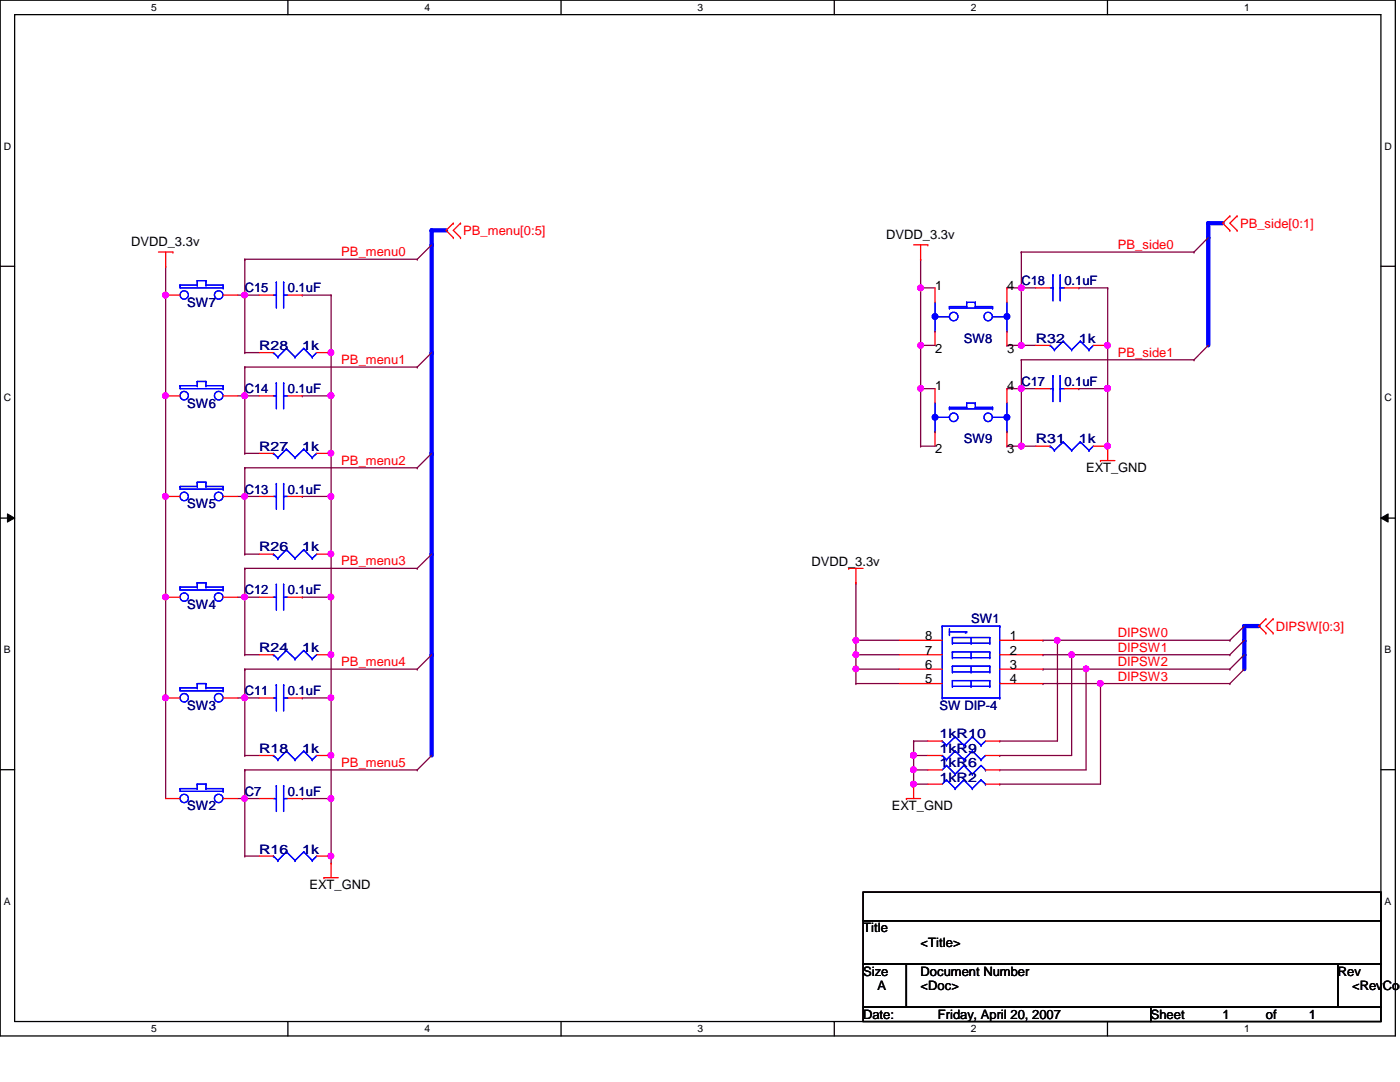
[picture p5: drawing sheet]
<svg xmlns="http://www.w3.org/2000/svg" width="279mm" height="216mm" viewBox="0 0 279 216" stroke-linecap="round" stroke-linejoin="round" font-family="sans-serif">
<path d="M0 0h278.5v206.7h-278.5zM2.9 2.9h272.7v200.9h-272.7z" fill="none" stroke="#000" stroke-width=".25"/>
<g fill="#fff">
<path d="M30.2 .3h1.1v2.3h-1.1z"/>
<path d="M30.2 204.1h1.1v2.3h-1.1z"/>
</g>
<path d="M57.4 0v2.9M57.4 203.8v2.9" fill="none" stroke="#000" stroke-width=".25"/>
<g fill="#fff">
<path d="M84.7 .3h1.1v2.3h-1.1z"/>
<path d="M84.7 204.1h1.1v2.3h-1.1z"/>
</g>
<path d="M112 0v2.9M112 203.8v2.9" fill="none" stroke="#000" stroke-width=".25"/>
<g fill="#fff">
<path d="M139.2 .3h1.1v2.3h-1.1z"/>
<path d="M139.2 204.1h1.1v2.3h-1.1z"/>
</g>
<path d="M166.5 0v2.9M166.5 203.8v2.9" fill="none" stroke="#000" stroke-width=".25"/>
<g fill="#fff">
<path d="M193.8 .3h1.1v2.3h-1.1z"/>
<path d="M193.8 204.1h1.1v2.3h-1.1z"/>
</g>
<path d="M221 0v2.9M221 203.8v2.9" fill="none" stroke="#000" stroke-width=".25"/>
<g fill="#fff">
<path d="M248.3 .3h1.1v2.3h-1.1z"/>
<path d="M248.3 204.1h1.1v2.3h-1.1z"/>
<path d="M.8 28h1.4v2.3h-1.4z"/>
<path d="M276.3 28h1.4v2.3h-1.4z"/>
<path d="M.8 78.2h1.4v2.3h-1.4z"/>
<path d="M276.3 78.2h1.4v2.3h-1.4z"/>
</g>
<path d="M0 53.1h2.9M275.6 53.1h2.9" fill="none" stroke="#000" stroke-width=".25"/>
<g fill="#fff">
<path d="M.8 128.5h1.3v2.2h-1.3z"/>
<path d="M276.3 128.5h1.3v2.2h-1.3z"/>
</g>
<path d="M0 103.4h2.9M275.6 103.4h2.9" fill="none" stroke="#000" stroke-width=".25"/>
<path d="M1.5 102.5l1.4 .9-1.4 .8zM275.6 103.4l1.4-.9v1.7z" fill="#000"/>
<path d="M1.5 102.5l1.4 .9-1.4 .8zM275.6 103.4l1.4-.9v1.7z" fill="none" stroke="#000" stroke-width=".2"/>
<g fill="#fff">
<path d="M.8 178.7h1.3v2.2h-1.3z"/>
<path d="M276.3 178.7h1.3v2.2h-1.3z"/>
</g>
<path d="M0 153.6h2.9M275.6 153.6h2.9" fill="none" stroke="#000" stroke-width=".25"/>
<path d="M170.8 127.8h.1M170.8 130.6h.1M170.8 133.5h.1M170.8 133.5h8.7M170.8 127.8h8.7M170.8 130.6h8.7M170.8 133.5v2.9M216.7 133.5h.1M216.7 133.5h28.7M219.6 136.4h.1M219.6 136.4h25.8" fill="none" stroke="#800040" stroke-width=".25"/>
<circle cx="170.8" cy="133.5" r=".56" fill="#f0f"/>
<circle cx="170.8" cy="133.5" r=".56" fill="none" stroke="#f0f" stroke-width=".25"/>
<path d="M170.8 136.4h.1M170.8 130.6h.1M170.8 136.4h8.7M170.8 130.6v2.9" fill="none" stroke="#800040" stroke-width=".25"/>
<circle cx="170.8" cy="130.6" r=".56" fill="#f0f"/>
<circle cx="170.8" cy="130.6" r=".56" fill="none" stroke="#f0f" stroke-width=".25"/>
<path d="M182.3 147.9h.1M182.3 153.6h.1M182.3 150.7h.1M182.3 147.9h2.9M182.3 153.6h2.9M182.3 147.9v2.8M182.3 150.7h2.9" fill="none" stroke="#800040" stroke-width=".25"/>
<circle cx="182.3" cy="150.7" r=".56" fill="#f0f"/>
<circle cx="182.3" cy="150.7" r=".56" fill="none" stroke="#f0f" stroke-width=".25"/>
<path d="M170.8 127.8h.1M170.8 127.8v2.8" fill="none" stroke="#800040" stroke-width=".25"/>
<circle cx="170.8" cy="127.8" r=".56" fill="#f0f"/>
<circle cx="170.8" cy="127.8" r=".56" fill="none" stroke="#f0f" stroke-width=".25"/>
<path d="M211 127.8h.1M211 127.8h34.4" fill="none" stroke="#800040" stroke-width=".25"/>
<circle cx="211" cy="127.8" r=".56" fill="#f0f"/>
<circle cx="211" cy="127.8" r=".56" fill="none" stroke="#f0f" stroke-width=".25"/>
<path d="M182.3 156.5h.1M182.3 156.5h2.9" fill="none" stroke="#800040" stroke-width=".25"/>
<circle cx="182.3" cy="156.5" r=".56" fill="#f0f"/>
<circle cx="182.3" cy="156.5" r=".56" fill="none" stroke="#f0f" stroke-width=".25"/>
<path d="M182.3 153.6h.1M182.3 153.6v2.9" fill="none" stroke="#800040" stroke-width=".25"/>
<circle cx="182.3" cy="153.6" r=".56" fill="#f0f"/>
<circle cx="182.3" cy="153.6" r=".56" fill="none" stroke="#f0f" stroke-width=".25"/>
<path d="M170.8 116.3h.1M170.8 116.3v11.5M208.2 130.6h.1M208.2 130.6h5.7M211 127.8h.1M211 127.8v20.1h-11.5M213.9 130.6h.1M213.9 130.6v20.1h-14.4M199.5 147.9h.1M199.5 150.7h.1" fill="none" stroke="#800040" stroke-width=".25"/>
<circle cx="213.9" cy="130.6" r=".56" fill="#f0f"/>
<circle cx="213.9" cy="130.6" r=".56" fill="none" stroke="#f0f" stroke-width=".25"/>
<path d="M216.7 133.5h.1M216.7 133.5v20.1h-17.2M199.5 153.6h.1" fill="none" stroke="#800040" stroke-width=".25"/>
<circle cx="216.7" cy="133.5" r=".56" fill="#f0f"/>
<circle cx="216.7" cy="133.5" r=".56" fill="none" stroke="#f0f" stroke-width=".25"/>
<path d="M219.6 136.4h.1M219.6 136.4v20.1h-20.1M199.5 156.5h.1" fill="none" stroke="#800040" stroke-width=".25"/>
<circle cx="219.6" cy="136.4" r=".56" fill="#f0f"/>
<circle cx="219.6" cy="136.4" r=".56" fill="none" stroke="#f0f" stroke-width=".25"/>
<path d="M182.3 150.7h.1M182.3 150.7v2.9" fill="none" stroke="#800040" stroke-width=".25"/>
<circle cx="182.3" cy="150.7" r=".56" fill="#f0f"/>
<circle cx="182.3" cy="150.7" r=".56" fill="none" stroke="#f0f" stroke-width=".25"/>
<path d="M208.2 127.8h.1M208.2 136.4h.1M208.2 133.5h.1M208.2 127.8h2.8M208.2 136.4h11.4M208.2 133.5h8.5M213.9 130.6h.1M213.9 130.6h31.5" fill="none" stroke="#800040" stroke-width=".25"/>
<path d="M248.3 124.9v2.9" fill="none" stroke="#00f" stroke-width=".85"/>
<circle cx="248.3" cy="124.9" r=".42" fill="#00f"/>
<path d="M248.3 130.6v2.9" fill="none" stroke="#00f" stroke-width=".85"/>
<circle cx="248.3" cy="130.6" r=".42" fill="#00f"/>
<path d="M248.3 127.8v2.8" fill="none" stroke="#00f" stroke-width=".85"/>
<circle cx="248.3" cy="127.8" r=".42" fill="#00f"/>
<path d="M248.3 124.9h2.9" fill="none" stroke="#00f" stroke-width=".85"/>
<circle cx="248.3" cy="124.9" r=".42" fill="#00f"/>
<path d="M183.7 77.6h.1M183.7 77.6h2.9M201 89h.1M201 89h2.8" fill="none" stroke="#800040" stroke-width=".25"/>
<circle cx="203.8" cy="89" r=".57" fill="#f0f"/>
<circle cx="203.8" cy="89" r=".57" fill="none" stroke="#f0f" stroke-width=".25"/>
<path d="M201 77.6h.1M201 77.6h2.8M203.8 77.6h.1M203.8 77.6v11.4" fill="none" stroke="#800040" stroke-width=".25"/>
<circle cx="203.8" cy="77.5" r=".56" fill="#f0f"/>
<circle cx="203.8" cy="77.5" r=".56" fill="none" stroke="#f0f" stroke-width=".25"/>
<path d="M221.1 77.6h.1M221.1 77.6v11.4M203.8 89h.1M203.8 89h2.9" fill="none" stroke="#800040" stroke-width=".25"/>
<circle cx="221" cy="89" r=".56" fill="#f0f"/>
<circle cx="221" cy="89" r=".56" fill="none" stroke="#f0f" stroke-width=".25"/>
<circle cx="221" cy="77.5" r=".56" fill="#f0f"/>
<circle cx="221" cy="77.5" r=".56" fill="none" stroke="#f0f" stroke-width=".25"/>
<path d="M183.7 51.7h.1M183.7 51.7v5.7M203.8 68.9h.1M203.8 68.9h2.9M221.1 68.9h.1M221.1 68.9v8.7" fill="none" stroke="#800040" stroke-width=".25"/>
<circle cx="221" cy="77.5" r=".56" fill="#f0f"/>
<circle cx="221" cy="77.5" r=".56" fill="none" stroke="#f0f" stroke-width=".25"/>
<circle cx="221" cy="68.9" r=".56" fill="#f0f"/>
<circle cx="221" cy="68.9" r=".56" fill="none" stroke="#f0f" stroke-width=".25"/>
<g fill="none" stroke="#800040" stroke-width=".25">
<path d="M203.8 57.4h.1M203.8 50.3h.1M203.8 57.4h2.9M203.8 50.3v7.1M203.8 50.3h34.5M215.3 57.4h.1M215.3 57.4h5.8M221.1 57.4h.1M221.1 57.4v11.5M183.7 68.9h.1M183.7 68.9h2.9M183.7 68.9v8.7"/>
<path d="M203.8 77.6h.1M203.8 71.8h.1M203.8 77.6h2.9M203.8 71.8h34.5M215.3 77.6h.1M215.3 77.6h5.8"/>
</g>
<circle cx="183.7" cy="77.5" r=".56" fill="#f0f"/>
<circle cx="183.7" cy="77.5" r=".56" fill="none" stroke="#f0f" stroke-width=".25"/>
<circle cx="183.7" cy="68.9" r=".56" fill="#f0f"/>
<circle cx="183.7" cy="68.9" r=".56" fill="none" stroke="#f0f" stroke-width=".25"/>
<path d="M183.7 57.4h.1M183.7 57.4h2.9M183.7 57.4v11.5M203.8 71.8h.1M203.8 71.8v5.8" fill="none" stroke="#800040" stroke-width=".25"/>
<circle cx="183.7" cy="57.4" r=".56" fill="#f0f"/>
<circle cx="183.7" cy="57.4" r=".56" fill="none" stroke="#f0f" stroke-width=".25"/>
<path d="M203.8 57.4h.1M203.8 57.4v11.5" fill="none" stroke="#800040" stroke-width=".25"/>
<circle cx="203.8" cy="68.9" r=".56" fill="#f0f"/>
<circle cx="203.8" cy="68.9" r=".56" fill="none" stroke="#f0f" stroke-width=".25"/>
<path d="M201 57.4h.1M201 57.4h2.8M201 68.9h.1M201 68.9h2.8" fill="none" stroke="#800040" stroke-width=".25"/>
<circle cx="203.8" cy="57.5" r=".56" fill="#f0f"/>
<circle cx="203.8" cy="57.5" r=".56" fill="none" stroke="#f0f" stroke-width=".25"/>
<path d="M183.7 77.6h.1M183.7 77.6v11.4M183.7 89h.1M183.7 89h2.9" fill="none" stroke="#800040" stroke-width=".25"/>
<path d="M241.1 47.4v21.5" fill="none" stroke="#00f" stroke-width=".85"/>
<circle cx="241.1" cy="47.4" r=".42" fill="#00f"/>
<path d="M241.1 44.5v2.9" fill="none" stroke="#00f" stroke-width=".85"/>
<circle cx="241.1" cy="44.5" r=".42" fill="#00f"/>
<path d="M241.1 44.5h2.9" fill="none" stroke="#00f" stroke-width=".85"/>
<circle cx="241.1" cy="44.5" r=".42" fill="#00f"/>
<path d="M48.9 79h.1M48.9 79v11.5" fill="none" stroke="#800040" stroke-width=".25"/>
<circle cx="48.8" cy="78.9" r=".56" fill="#f0f"/>
<circle cx="48.8" cy="78.9" r=".56" fill="none" stroke="#f0f" stroke-width=".25"/>
<path d="M66.1 79h.1M66.1 79v11.5M48.9 90.5h.1M48.9 90.5h2.8" fill="none" stroke="#800040" stroke-width=".25"/>
<circle cx="66" cy="78.9" r=".56" fill="#f0f"/>
<circle cx="66" cy="78.9" r=".56" fill="none" stroke="#f0f" stroke-width=".25"/>
<path d="M48.9 70.4h.1M48.9 70.4h2.8M48.9 99.1h.1M48.9 99.1v11.5" fill="none" stroke="#800040" stroke-width=".25"/>
<circle cx="48.8" cy="99.1" r=".56" fill="#f0f"/>
<circle cx="48.8" cy="99.1" r=".56" fill="none" stroke="#f0f" stroke-width=".25"/>
<path d="M66.1 70.4h.1M66.1 70.4v8.6" fill="none" stroke="#800040" stroke-width=".25"/>
<circle cx="66" cy="78.9" r=".56" fill="#f0f"/>
<circle cx="66" cy="78.9" r=".56" fill="none" stroke="#f0f" stroke-width=".25"/>
<circle cx="66" cy="70.4" r=".56" fill="#f0f"/>
<circle cx="66" cy="70.4" r=".56" fill="none" stroke="#f0f" stroke-width=".25"/>
<path d="M66.1 90.5h.1M66.1 90.5v8.6M48.9 110.6h.1M48.9 110.6h2.8" fill="none" stroke="#800040" stroke-width=".25"/>
<circle cx="66" cy="90.4" r=".56" fill="#f0f"/>
<circle cx="66" cy="90.4" r=".56" fill="none" stroke="#f0f" stroke-width=".25"/>
<g fill="none" stroke="#800040" stroke-width=".25">
<path d="M48.9 58.9h.1M48.9 51.7h.1M48.9 58.9h2.8M48.9 51.7v7.2M60.3 58.9h.1M60.3 58.9h5.8M66.1 58.9h.1M66.1 58.9v11.5M48.9 79h.1M48.9 79h2.8M60.3 79h.1M60.3 79h5.8"/>
<path d="M48.9 93.3h.1M48.9 99.1h.1M48.9 93.3h34.4M48.9 99.1h2.8M60.3 99.1h.1M60.3 99.1h5.8"/>
</g>
<circle cx="48.8" cy="58.9" r=".56" fill="#f0f"/>
<circle cx="48.8" cy="58.9" r=".56" fill="none" stroke="#f0f" stroke-width=".25"/>
<path d="M48.9 51.7h.1M48.9 51.7h34.4M48.9 73.2h.1M48.9 73.2h34.4M48.9 73.2v5.8M48.9 93.3h.1M48.9 93.3v5.8M66.1 99.1h.1M66.1 99.1v11.5" fill="none" stroke="#800040" stroke-width=".25"/>
<circle cx="66" cy="99.1" r=".56" fill="#f0f"/>
<circle cx="66" cy="99.1" r=".56" fill="none" stroke="#f0f" stroke-width=".25"/>
<path d="M48.9 58.9h.1M48.9 58.9v11.5M48.9 119.2h.1M48.9 119.2v11.4" fill="none" stroke="#800040" stroke-width=".25"/>
<circle cx="48.8" cy="119.1" r=".56" fill="#f0f"/>
<circle cx="48.8" cy="119.1" r=".56" fill="none" stroke="#f0f" stroke-width=".25"/>
<path d="M66.1 110.6h.1M66.1 110.6v8.6" fill="none" stroke="#800040" stroke-width=".25"/>
<circle cx="66" cy="110.5" r=".56" fill="#f0f"/>
<circle cx="66" cy="110.5" r=".56" fill="none" stroke="#f0f" stroke-width=".25"/>
<path d="M48.9 113.4h.1M48.9 119.2h.1M48.9 113.4h34.4M48.9 119.2h2.8M48.9 113.4v5.8M60.3 119.2h.1M60.3 119.2h5.8M66.1 119.2h.1M66.1 119.2v11.4M48.9 130.6h.1M48.9 130.6h2.8" fill="none" stroke="#800040" stroke-width=".25"/>
<circle cx="66" cy="130.6" r=".56" fill="#f0f"/>
<circle cx="66" cy="130.6" r=".56" fill="none" stroke="#f0f" stroke-width=".25"/>
<circle cx="66" cy="119.1" r=".56" fill="#f0f"/>
<circle cx="66" cy="119.1" r=".56" fill="none" stroke="#f0f" stroke-width=".25"/>
<path d="M66.1 130.6h.1M66.1 130.6v8.7" fill="none" stroke="#800040" stroke-width=".25"/>
<path d="M86.1 90.5v20.1" fill="none" stroke="#00f" stroke-width=".85"/>
<circle cx="86.1" cy="90.5" r=".42" fill="#00f"/>
<path d="M86.1 48.9v21.5" fill="none" stroke="#00f" stroke-width=".85"/>
<circle cx="86.1" cy="48.9" r=".42" fill="#00f"/>
<path d="M86.1 46v2.9" fill="none" stroke="#00f" stroke-width=".85"/>
<circle cx="86.1" cy="46" r=".42" fill="#00f"/>
<path d="M86.1 70.4v20.1" fill="none" stroke="#00f" stroke-width=".85"/>
<circle cx="86.1" cy="70.4" r=".42" fill="#00f"/>
<path d="M86.1 46h2.9" fill="none" stroke="#00f" stroke-width=".85"/>
<circle cx="86.1" cy="46" r=".42" fill="#00f"/>
<path d="M48.9 139.3h.1M48.9 139.3v11.4" fill="none" stroke="#800040" stroke-width=".25"/>
<circle cx="48.8" cy="139.2" r=".56" fill="#f0f"/>
<circle cx="48.8" cy="139.2" r=".56" fill="none" stroke="#f0f" stroke-width=".25"/>
<path d="M48.9 133.5h.1M48.9 139.3h.1M48.9 133.5h34.4M48.9 139.3h2.8M48.9 133.5v5.8M60.3 139.3h.1M60.3 139.3h5.8M66.1 139.3h.1M66.1 139.3v11.4M48.9 150.7h.1M48.9 150.7h2.8" fill="none" stroke="#800040" stroke-width=".25"/>
<circle cx="66" cy="150.7" r=".56" fill="#f0f"/>
<circle cx="66" cy="150.7" r=".56" fill="none" stroke="#f0f" stroke-width=".25"/>
<circle cx="66" cy="139.2" r=".56" fill="#f0f"/>
<circle cx="66" cy="139.2" r=".56" fill="none" stroke="#f0f" stroke-width=".25"/>
<path d="M48.9 159.3h.1M48.9 159.3v11.5M66.1 150.7h.1M66.1 150.7v8.6" fill="none" stroke="#800040" stroke-width=".25"/>
<circle cx="48.8" cy="159.3" r=".56" fill="#f0f"/>
<circle cx="48.8" cy="159.3" r=".56" fill="none" stroke="#f0f" stroke-width=".25"/>
<path d="M48.9 153.6h.1M48.9 159.3h.1M48.9 153.6h34.4M48.9 159.3h2.8M48.9 153.6v5.7M60.3 159.3h.1M60.3 159.3h5.8M66.1 159.3h.1M66.1 159.3v11.5M48.9 170.8h.1M48.9 170.8h2.8" fill="none" stroke="#800040" stroke-width=".25"/>
<circle cx="66" cy="170.8" r=".56" fill="#f0f"/>
<circle cx="66" cy="170.8" r=".56" fill="none" stroke="#f0f" stroke-width=".25"/>
<circle cx="66" cy="159.3" r=".56" fill="#f0f"/>
<circle cx="66" cy="159.3" r=".56" fill="none" stroke="#f0f" stroke-width=".25"/>
<path d="M66.1 170.8h.1M66.1 170.8v1.5" fill="none" stroke="#800040" stroke-width=".25"/>
<path d="M86.1 110.6v20" fill="none" stroke="#00f" stroke-width=".85"/>
<circle cx="86.1" cy="110.6" r=".42" fill="#00f"/>
<path d="M86.1 130.6v20.1" fill="none" stroke="#00f" stroke-width=".85"/>
<circle cx="86.1" cy="130.6" r=".42" fill="#00f"/>
<path d="M33.1 139.3h.1M33.1 139.3v20" fill="none" stroke="#800040" stroke-width=".25"/>
<circle cx="33" cy="139.2" r=".56" fill="#f0f"/>
<circle cx="33" cy="139.2" r=".56" fill="none" stroke="#f0f" stroke-width=".25"/>
<path d="M33.1 99.1h.1M33.1 99.1v40.2M33.1 119.2h.1" fill="none" stroke="#800040" stroke-width=".25"/>
<circle cx="33" cy="119.1" r=".56" fill="#f0f"/>
<circle cx="33" cy="119.1" r=".56" fill="none" stroke="#f0f" stroke-width=".25"/>
<circle cx="33" cy="99.1" r=".56" fill="#f0f"/>
<circle cx="33" cy="99.1" r=".56" fill="none" stroke="#f0f" stroke-width=".25"/>
<path d="M33.1 58.9h.1M33.1 58.9v40.2M33.1 79h.1" fill="none" stroke="#800040" stroke-width=".25"/>
<circle cx="33" cy="78.9" r=".56" fill="#f0f"/>
<circle cx="33" cy="78.9" r=".56" fill="none" stroke="#f0f" stroke-width=".25"/>
<g fill="none" stroke="#800040" stroke-width=".25">
<path d="M33.1 58.9h.1M33.1 53.2v5.7M47.4 58.9h1.5M48.9 58.9h.1M47.4 79h1.5M48.9 79h.1M47.4 99.1h1.5M48.9 99.1h.1M47.4 119.2h1.5M48.9 119.2h.1M47.4 139.3h1.5M48.9 139.3h.1"/>
<path d="M47.4 159.3h1.5M48.9 159.3h.1"/>
</g>
<circle cx="33" cy="58.9" r=".56" fill="#f0f"/>
<circle cx="33" cy="58.9" r=".56" fill="none" stroke="#f0f" stroke-width=".25"/>
<g fill="none" stroke="#f00" stroke-width=".25">
<path d="M31.6 50.3h2.9M33.1 53.2h.1M33.1 50.3v2.9M34.5 50.3h.1M90.5 44.5h.1M90.5 47.4h.1M90.5 44.5l-1.5 1.5 1.5 1.4M91.9 47.4h.1M91.9 44.5h.1M91.9 44.5l-1.4 1.5 1.4 1.4M182.3 48.9h2.9M183.7 51.7h.1"/>
<path d="M183.7 48.9v2.8M185.2 48.9h.1M245.4 43.1h.1M245.4 46h.1M245.4 43.1l-1.4 1.4 1.4 1.5M246.9 46h.1M246.9 43.1h.1M246.9 43.1l-1.5 1.4 1.5 1.5M219.6 91.9h.1M219.6 91.9h2.9M221.1 89h.1M221.1 89v2.9"/>
<path d="M169.4 113.4h.1M169.4 113.4h2.9M170.8 116.3h.1M170.8 113.4v2.9M252.6 123.5h.1M252.6 126.3h.1M252.6 123.5l-1.4 1.4 1.4 1.4M254.1 126.3h.1M254.1 123.5h.1M254.1 123.5l-1.5 1.4 1.5 1.4M180.9 159.3h.1M180.9 159.3h2.8"/>
<path d="M182.3 156.5h.1M182.3 156.5v2.8M64.6 175.1h.1M64.6 175.1h2.9M66.1 172.3h.1M66.1 172.3v2.8"/>
</g>
<g fill="none" stroke="#800040" stroke-width=".25">
<path d="M83.3 51.7h.1M86.1 48.9l-2.8 2.8M238.3 50.3h.1M241.1 47.4l-2.8 2.9M83.3 73.2h.1M86.1 70.4l-2.8 2.8M238.3 71.8h.1M241.1 68.9l-2.8 2.9M83.3 93.3h.1M86.1 90.5l-2.8 2.8M83.3 113.4h.1M86.1 110.6l-2.8 2.8"/>
<path d="M83.3 133.5h.1M86.1 130.6l-2.8 2.9M245.4 127.8h.1M245.4 130.6h.1M245.4 133.5h.1M245.4 136.4h.1M248.3 124.9l-2.9 2.9M248.3 127.8l-2.9 2.8M248.3 130.6l-2.9 2.9M248.3 133.5l-2.9 2.9M83.3 153.6h.1M86.1 150.7l-2.8 2.9"/>
</g>
<path d="M172.3 178h103.3v5.7h-103.3zM172.3 183.7h103.3v8.7h-103.3zM172.3 192.4h8.6v8.6h-8.6zM180.9 192.4h86.1v8.6h-86.1zM267 192.4h8.6v8.6h-8.6zM172.3 201h57.4v2.8h-57.4zM229.7 201h45.9v2.8h-45.9z" fill="none" stroke="#000" stroke-width=".25"/>
<g fill="none" stroke="#00f" stroke-width=".25">
<path d="M186.6 63.2h.1M186.6 66.1h.1M186.6 63.2h2.9M186.6 60.3v5.8M189.5 61.2h.1M189.5 61.5h.1M189.5 61.5h8.6M189.5 61.2h3.4M189.5 61.2v.3M192.9 60.3h.1M192.9 61.2h.1M192.9 60.3h1.7"/>
<path d="M192.9 60.3v.9M194.6 61.2h.1M194.6 60.3h.1M194.6 61.2h3.5M194.6 60.3v.9M198.1 61.5h.1M198.1 61.2h.1M198.1 61.2v.3M198.1 63.2h2.9M201 63.2h.1M201 66.1h.1M201 60.3v5.8"/>
<circle cx="190.3" cy="63.2" r=".85"/>
<circle cx="197.2" cy="63.2" r=".84"/>
</g>
<circle cx="200.9" cy="63.2" r=".56" fill="#00f"/>
<circle cx="200.9" cy="63.2" r=".56" fill="none" stroke="#00f" stroke-width=".25"/>
<circle cx="186.6" cy="63.2" r=".56" fill="#00f"/>
<g fill="none" stroke="#00f" stroke-width=".25">
<path d="M186.6 63.2h.1M186.6 66.1h.1M186.6 63.2h2.9M186.6 60.3v5.8M189.5 61.2h.1M189.5 61.5h.1M189.5 61.5h8.6M189.5 61.2h3.4M189.5 61.2v.3M192.9 60.3h.1M192.9 61.2h.1M192.9 60.3h1.7"/>
<path d="M192.9 60.3v.9M194.6 61.2h.1M194.6 60.3h.1M194.6 61.2h3.5M194.6 60.3v.9M198.1 61.5h.1M198.1 61.2h.1M198.1 61.2v.3M198.1 63.2h2.9M201 63.2h.1M201 66.1h.1M201 60.3v5.8"/>
<circle cx="186.6" cy="63.2" r=".56"/>
<circle cx="190.3" cy="63.2" r=".85"/>
<circle cx="197.2" cy="63.2" r=".84"/>
</g>
<circle cx="200.9" cy="63.2" r=".56" fill="#00f"/>
<circle cx="200.9" cy="63.2" r=".56" fill="none" stroke="#00f" stroke-width=".25"/>
<circle cx="186.6" cy="63.2" r=".56" fill="#00f"/>
<g fill="none" stroke="#00f" stroke-width=".25">
<path d="M186.6 83.3h.1M186.6 86.1h.1M186.6 83.3h2.9M186.6 80.4v5.7M189.5 81.3h.1M189.5 81.6h.1M189.5 81.6h8.6M189.5 81.3h3.4M189.5 81.3v.3M192.9 80.4h.1M192.9 81.3h.1M192.9 80.4h1.7"/>
<path d="M192.9 80.4v.9M194.6 81.3h.1M194.6 80.4h.1M194.6 81.3h3.5M194.6 80.4v.9M198.1 81.6h.1M198.1 81.3h.1M198.1 81.3v.3M198.1 83.3h2.9M201 83.3h.1M201 86.1h.1M201 80.4v5.7"/>
<path d="M209.6 89h.1M209.6 89l.8 .9M210.4 89.9h.1M212.2 88.2h.1M212.2 88.2l1.7 1.7M212.2 88.2l-1.8 1.7M213.9 89.9h.1M215.6 88.2h.1M215.6 88.2l1.7 1.7M215.6 88.2l-1.7 1.7M217.3 89.9h.1M218.2 89l-.9 .9"/>
<circle cx="186.6" cy="63.2" r=".56"/>
<circle cx="190.3" cy="83.3" r=".85"/>
<circle cx="197.2" cy="83.3" r=".84"/>
</g>
<path d="M186.6 57.4v2.9M201 57.4v2.9M186.6 66.1v2.8M201 66.1v2.8M206.7 89h2.9M218.2 89h2.9" fill="none" stroke="#f00" stroke-width=".25"/>
<circle cx="200.9" cy="83.3" r=".56" fill="#00f"/>
<circle cx="200.9" cy="83.3" r=".56" fill="none" stroke="#00f" stroke-width=".25"/>
<circle cx="186.6" cy="83.3" r=".56" fill="#00f"/>
<g fill="none" stroke="#00f" stroke-width=".25">
<path d="M186.6 83.3h.1M186.6 86.1h.1M186.6 83.3h2.9M186.6 80.4v5.7M189.5 81.3h.1M189.5 81.6h.1M189.5 81.6h8.6M189.5 81.3h3.4M189.5 81.3v.3M192.9 80.4h.1M192.9 81.3h.1M192.9 80.4h1.7"/>
<path d="M192.9 80.4v.9M194.6 81.3h.1M194.6 80.4h.1M194.6 81.3h3.5M194.6 80.4v.9M198.1 81.6h.1M198.1 81.3h.1M198.1 81.3v.3M198.1 83.3h2.9M201 83.3h.1M201 86.1h.1M201 80.4v5.7"/>
<circle cx="186.6" cy="83.3" r=".56"/>
<circle cx="190.3" cy="83.3" r=".85"/>
<circle cx="197.2" cy="83.3" r=".84"/>
</g>
<circle cx="200.9" cy="83.3" r=".56" fill="#00f"/>
<circle cx="200.9" cy="83.3" r=".56" fill="none" stroke="#00f" stroke-width=".25"/>
<circle cx="186.6" cy="83.3" r=".56" fill="#00f"/>
<g fill="none" stroke="#00f" stroke-width=".25">
<path d="M35.9 56.9h.1M35.9 56.9v.5h8.6M35.9 56.9h3.5M39.4 56h.1M39.4 56.9h.1M39.4 56v.9M39.4 56h1.7M41.1 56.9h.1M41.1 56h.1M41.1 56v.9M41.1 56.9h3.4M44.5 57.4h.1"/>
<path d="M44.5 56.9h.1M44.5 56.9v.5M54.6 58.9h.6M55.2 58.9h.1M55.2 56.3h.1M55.2 56.3v5.2M56.6 56.3h.1M56.6 58.9h.1M56.6 56.3v5.2M56.6 58.9h.8M209.6 57.4h.5M210.1 57.4h.1"/>
<path d="M210.1 54.9h.1M210.1 54.9v5.1M211.6 54.9h.1M211.6 57.4h.1M211.6 57.4h.8M211.6 54.9v5.1M35.9 77h.1M35.9 77v.6h8.6M35.9 77h3.5M39.4 76.1h.1M39.4 77h.1M39.4 76.1v.9"/>
<path d="M39.4 76.1h1.7M41.1 77h.1M41.1 76.1h.1M41.1 76.1v.9M41.1 77h3.4M44.5 77.6h.1M44.5 77h.1M44.5 77v.6M54.6 70.4h.1M54.6 70.4l.9 .8M54.6 79h.6M55.2 79h.1"/>
<path d="M55.2 76.4h.1M55.2 76.4v5.2M55.5 71.2h.1M56.6 76.4h.1M56.6 79h.1M56.6 76.4v5.2M56.6 79h.8M57.1 69.5h.1M57.1 69.5l1.8 1.7M57.1 69.5l-1.6 1.7M58.9 71.2h.1M60.6 69.5h.1"/>
<path d="M60.6 69.5l1.7 1.7M60.6 69.5l-1.7 1.7M62.3 71.2h.1M63.2 70.4l-.9 .8M209.6 68.9h.1M209.6 68.9l.8 .9M209.6 77.6h.5M210.1 77.6h.1M210.1 75h.1M210.1 75v5.1M210.4 69.8h.1M211.6 75h.1"/>
<path d="M211.6 77.6h.1M211.6 75v5.1M211.6 77.6h.8M212.2 68.1h.1M212.2 68.1l1.7 1.7M212.2 68.1l-1.8 1.7M213.9 69.8h.1M215.6 68.1h.1M215.6 68.1l1.7 1.7M215.6 68.1l-1.7 1.7M217.3 69.8h.1M218.2 68.9l-.9 .9"/>
<path d="M35.9 97.1h.1M35.9 97.1v.5h8.6M35.9 97.1h3.5M39.4 96.2h.1M39.4 97.1h.1M39.4 96.2v.9M39.4 96.2h1.7M41.1 97.1h.1M41.1 96.2h.1M41.1 96.2v.9M41.1 97.1h3.4M44.5 97.6h.1"/>
<path d="M44.5 97.1h.1M44.5 97.1v.5M54.6 90.5h.1M54.6 90.5l.9 .8M54.6 99.1h.6M55.2 99.1h.1M55.2 96.5h.1M55.2 96.5v5.1M55.5 91.3h.1M56.6 96.5h.1M56.6 99.1h.1M56.6 96.5v5.1"/>
<path d="M56.6 99.1h.8M57.1 89.6h.1M57.1 89.6l1.8 1.7M57.1 89.6l-1.6 1.7M58.9 91.3h.1M60.6 89.6h.1M60.6 89.6l1.7 1.7M60.6 89.6l-1.7 1.7M62.3 91.3h.1M63.2 90.5l-.9 .8M35.9 117.1h.1M35.9 117.1v.6h8.6"/>
<path d="M35.9 117.1h3.5M39.4 116.3h.1M39.4 117.1h.1M39.4 116.3v.8M39.4 116.3h1.7M41.1 117.1h.1M41.1 116.3h.1M41.1 116.3v.8M41.1 117.1h3.4M44.5 117.7h.1M44.5 117.1h.1M44.5 117.1v.6"/>
<path d="M54.6 110.6h.1M54.6 119.2h.6M54.6 110.6l.9 .8M55.2 119.2h.1M55.2 116.6h.1M55.2 116.6v5.2M55.5 111.4h.1M56.6 116.6h.1M56.6 119.2h.1M56.6 116.6v5.2M56.6 119.2h.8M57.1 109.7h.1"/>
<path d="M57.1 109.7l1.8 1.7M57.1 109.7l-1.6 1.7M58.9 111.4h.1M60.6 109.7h.1M60.6 109.7l1.7 1.7M60.6 109.7l-1.7 1.7M62.3 111.4h.1M63.2 110.6l-.9 .8M35.9 137.2h.1M35.9 137.2v.6h8.6M35.9 137.2h3.5M39.4 136.4h.1"/>
<path d="M39.4 137.2h.1M39.4 136.4v.8M39.4 136.4h1.7M41.1 137.2h.1M41.1 136.4h.1M41.1 136.4v.8M41.1 137.2h3.4M44.5 137.8h.1M44.5 137.2h.1M44.5 137.2v.6M54.6 130.6h.1M54.6 139.3h.6"/>
<path d="M54.6 130.6l.9 .9M55.2 139.3h.1M55.2 136.7h.1M55.2 136.7v5.2M55.5 131.5h.1M56.6 136.7h.1M56.6 139.3h.1M56.6 139.3h.8M56.6 136.7v5.2M57.1 129.8h.1M57.1 129.8l1.8 1.7M57.1 129.8l-1.6 1.7"/>
<path d="M58.9 131.5h.1M60.6 129.8h.1M60.6 129.8l1.7 1.7M60.6 129.8l-1.7 1.7M62.3 131.5h.1M63.2 130.6l-.9 .9M188 139.3h.1M188 124.9h.1M188 139.3h11.5M188 124.9v14.4M188 124.9h11.5M189.5 126.1h.1"/>
<path d="M189.5 126.6h.1M189.5 126.1h3.4M189.5 125.5v1.1M190.1 127.2h.1M190.1 128.4h.1M190.1 130.1h.1M190.1 131.2h.1M190.1 132.9h.1M190.1 134.1h.1M190.1 135.8h.1M190.1 136.9h.1M190.1 127.2h7.4"/>
<path d="M190.1 127.2v1.2M190.1 130.1v1.1M190.1 132.9v1.2M190.1 135.8v1.1M190.1 128.4h7.4M190.1 130.1h7.4M190.1 131.2h7.4M190.1 132.9h7.4M190.1 134.1h7.4M190.1 135.8h7.4M190.1 136.9h7.4M192.9 126.1h.1"/>
<path d="M192.9 126.1l-.2 .2M193.8 128.4h.1M193.8 131.2h.1M193.8 134.1h.1M193.8 136.9h.1M193.8 127.2v1.2M193.8 130.1v1.1M193.8 132.9v1.2M193.8 135.8v1.1M197.5 128.4h.1M197.5 127.2h.1M197.5 131.2h.1"/>
<path d="M197.5 130.1h.1M197.5 134.1h.1M197.5 132.9h.1M197.5 136.9h.1M197.5 135.8h.1M197.5 127.2v1.2M197.5 130.1v1.1M197.5 132.9v1.2M197.5 135.8v1.1M199.5 139.3h.1M199.5 124.9h.1M199.5 124.9v14.4"/>
<path d="M35.9 157.4h.1M35.9 157.4v.5h8.6M35.9 157.4h3.5M39.4 156.5h.1M39.4 157.4h.1M39.4 156.5h1.7M39.4 156.5v.9M41.1 157.4h.1M41.1 156.5h.1M41.1 157.4h3.4M41.1 156.5v.9M44.5 157.9h.1"/>
<path d="M44.5 157.4h.1M44.5 157.4v.5M54.6 150.7h.1M54.6 159.3h.6M54.6 150.7l.9 .9M55.2 159.3h.1M55.2 156.8h.1M55.2 156.8v5.1M55.5 151.6h.1M56.6 156.8h.1M56.6 159.3h.1M56.6 156.8v5.1"/>
<path d="M56.6 159.3h.8M57.1 149.9h.1M57.1 149.9l1.8 1.7M57.1 149.9l-1.6 1.7M58.9 151.6h.1M60.6 149.9h.1M60.6 149.9l1.7 1.7M60.6 149.9l-1.7 1.7M62.3 151.6h.1M63.2 150.7l-.9 .9M188 150.7h.1M188 147.9h.1"/>
<path d="M188 150.7l.9 .9M188 147.9l.9 .8M188.9 152.7h.1M188.9 155.6h.1M188.9 151.6h.1M188.9 148.7h.1M188.9 152.7l-.9 .9M188.9 152.7l1.7 1.8M188.9 155.6l-.9 .9M188.9 155.6l1.7 1.8M190.6 154.5h.1M190.6 157.4h.1"/>
<path d="M190.6 149.9h.1M190.6 147h.1M190.6 149.9l1.8 1.7M190.6 149.9l-1.7 1.7M190.6 147l1.8 1.7M190.6 147l-1.7 1.7M192.4 152.7h.1M192.4 155.6h.1M192.4 151.6h.1M192.4 148.7h.1M192.4 152.7l-1.8 1.8M192.4 152.7l1.7 1.8"/>
<path d="M192.4 155.6l-1.8 1.8M192.4 155.6l1.7 1.8M194.1 154.5h.1M194.1 157.4h.1M194.1 149.9h.1M194.1 147h.1M194.1 149.9l1.7 1.7M194.1 149.9l-1.7 1.7M194.1 147l1.7 1.7M194.1 147l-1.7 1.7M195.8 152.7h.1M195.8 155.6h.1"/>
<path d="M195.8 151.6h.1M195.8 148.7h.1M195.8 152.7l-1.7 1.8M195.8 152.7l.9 .9M195.8 155.6l-1.7 1.8M195.8 155.6l.9 .9M196.7 153.6h.1M196.7 156.5h.1M196.7 150.7l-.9 .9M196.7 147.9l-.9 .8M54.6 170.8h.1M54.6 170.8l.9 .9"/>
<path d="M55.5 171.7h.1M57.1 170h.1M57.1 170l1.8 1.7M57.1 170l-1.6 1.7M58.9 171.7h.1M60.6 170h.1M60.6 170l1.7 1.7M60.6 170l-1.7 1.7M62.3 171.7h.1M63.2 170.8l-.9 .9"/>
<circle cx="36.8" cy="58.9" r=".83"/>
<circle cx="43.6" cy="58.9" r=".84"/>
<circle cx="36.8" cy="78.9" r=".84"/>
<circle cx="43.6" cy="79" r=".85"/>
<circle cx="36.8" cy="99.1" r=".84"/>
<circle cx="43.6" cy="99.1" r=".85"/>
<circle cx="186.6" cy="83.3" r=".56"/>
<circle cx="36.8" cy="119.1" r=".83"/>
<circle cx="43.6" cy="119.1" r=".84"/>
<circle cx="36.8" cy="139.2" r=".84"/>
<circle cx="43.6" cy="139.2" r=".85"/>
<circle cx="36.8" cy="159.3" r=".83"/>
<circle cx="43.6" cy="159.3" r=".84"/>
</g>
<g fill="none" stroke="#f00" stroke-width=".25">
<path d="M33.1 58.9h2.8M44.5 58.9h2.9M51.7 58.9h2.9M57.4 58.9h2.9M206.7 57.4h2.9M212.4 57.4h2.9M33.1 79h2.8M44.5 79h2.9M51.7 70.4h2.9M51.7 79h2.9M57.4 79h2.9M63.2 70.4h2.9"/>
<path d="M186.6 77.6v2.8M201 77.6v2.8M206.7 68.9h2.9M206.7 77.6h2.9M212.4 77.6h2.9M218.2 68.9h2.9M33.1 99.1h2.8M44.5 99.1h2.9M51.7 90.5h2.9M51.7 99.1h2.9M57.4 99.1h2.9M63.2 90.5h2.9"/>
<path d="M186.6 86.1v2.9M201 86.1v2.9M33.1 119.2h2.8M44.5 119.2h2.9M51.7 119.2h2.9M51.7 110.6h2.9M57.4 119.2h2.9M63.2 110.6h2.9M33.1 139.3h2.8M44.5 139.3h2.9M51.7 130.6h2.9M51.7 139.3h2.9"/>
<path d="M57.4 139.3h2.9M63.2 130.6h2.9M179.5 127.8h8.5M179.5 130.6h8.5M179.5 133.5h8.5M179.5 136.4h8.5M199.5 127.8h8.7M199.5 130.6h8.7M199.5 133.5h8.7M199.5 136.4h8.7M33.1 159.3h2.8M44.5 159.3h2.9"/>
<path d="M51.7 159.3h2.9M51.7 150.7h2.9M57.4 159.3h2.9M63.2 150.7h2.9M185.2 153.6h2.8M185.2 156.5h2.8M185.2 150.7h2.8M185.2 147.9h2.8M196.7 153.6h2.8M196.7 156.5h2.8M196.7 150.7h2.8M196.7 147.9h2.8"/>
<path d="M51.7 170.8h2.9M63.2 170.8h2.9"/>
</g>
<circle cx="170.8" cy="133.5" r=".56" fill="#f0f"/>
<circle cx="170.8" cy="133.5" r=".56" fill="none" stroke="#f0f" stroke-width=".25"/>
<circle cx="170.8" cy="130.6" r=".56" fill="#f0f"/>
<circle cx="170.8" cy="130.6" r=".56" fill="none" stroke="#f0f" stroke-width=".25"/>
<circle cx="182.3" cy="150.7" r=".56" fill="#f0f"/>
<circle cx="182.3" cy="150.7" r=".56" fill="none" stroke="#f0f" stroke-width=".25"/>
<circle cx="170.8" cy="127.8" r=".56" fill="#f0f"/>
<circle cx="170.8" cy="127.8" r=".56" fill="none" stroke="#f0f" stroke-width=".25"/>
<circle cx="211" cy="127.8" r=".56" fill="#f0f"/>
<circle cx="211" cy="127.8" r=".56" fill="none" stroke="#f0f" stroke-width=".25"/>
<circle cx="182.3" cy="156.5" r=".56" fill="#f0f"/>
<circle cx="182.3" cy="156.5" r=".56" fill="none" stroke="#f0f" stroke-width=".25"/>
<circle cx="182.3" cy="153.6" r=".56" fill="#f0f"/>
<circle cx="182.3" cy="153.6" r=".56" fill="none" stroke="#f0f" stroke-width=".25"/>
<circle cx="213.9" cy="130.6" r=".56" fill="#f0f"/>
<circle cx="213.9" cy="130.6" r=".56" fill="none" stroke="#f0f" stroke-width=".25"/>
<circle cx="216.7" cy="133.5" r=".56" fill="#f0f"/>
<circle cx="216.7" cy="133.5" r=".56" fill="none" stroke="#f0f" stroke-width=".25"/>
<circle cx="219.6" cy="136.4" r=".56" fill="#f0f"/>
<circle cx="219.6" cy="136.4" r=".56" fill="none" stroke="#f0f" stroke-width=".25"/>
<circle cx="182.3" cy="150.7" r=".56" fill="#f0f"/>
<circle cx="182.3" cy="150.7" r=".56" fill="none" stroke="#f0f" stroke-width=".25"/>
<circle cx="203.8" cy="89" r=".57" fill="#f0f"/>
<circle cx="203.8" cy="89" r=".57" fill="none" stroke="#f0f" stroke-width=".25"/>
<circle cx="203.8" cy="77.5" r=".56" fill="#f0f"/>
<circle cx="203.8" cy="77.5" r=".56" fill="none" stroke="#f0f" stroke-width=".25"/>
<circle cx="221" cy="89" r=".56" fill="#f0f"/>
<circle cx="221" cy="89" r=".56" fill="none" stroke="#f0f" stroke-width=".25"/>
<circle cx="221" cy="77.5" r=".56" fill="#f0f"/>
<circle cx="221" cy="77.5" r=".56" fill="none" stroke="#f0f" stroke-width=".25"/>
<circle cx="221" cy="77.5" r=".56" fill="#f0f"/>
<circle cx="221" cy="77.5" r=".56" fill="none" stroke="#f0f" stroke-width=".25"/>
<circle cx="221" cy="68.9" r=".56" fill="#f0f"/>
<circle cx="221" cy="68.9" r=".56" fill="none" stroke="#f0f" stroke-width=".25"/>
<circle cx="183.7" cy="77.5" r=".56" fill="#f0f"/>
<circle cx="183.7" cy="77.5" r=".56" fill="none" stroke="#f0f" stroke-width=".25"/>
<circle cx="183.7" cy="68.9" r=".56" fill="#f0f"/>
<circle cx="183.7" cy="68.9" r=".56" fill="none" stroke="#f0f" stroke-width=".25"/>
<circle cx="183.7" cy="57.4" r=".56" fill="#f0f"/>
<circle cx="183.7" cy="57.4" r=".56" fill="none" stroke="#f0f" stroke-width=".25"/>
<circle cx="203.8" cy="68.9" r=".56" fill="#f0f"/>
<circle cx="203.8" cy="68.9" r=".56" fill="none" stroke="#f0f" stroke-width=".25"/>
<circle cx="203.8" cy="57.5" r=".56" fill="#f0f"/>
<circle cx="203.8" cy="57.5" r=".56" fill="none" stroke="#f0f" stroke-width=".25"/>
<circle cx="48.8" cy="78.9" r=".56" fill="#f0f"/>
<circle cx="48.8" cy="78.9" r=".56" fill="none" stroke="#f0f" stroke-width=".25"/>
<circle cx="66" cy="78.9" r=".56" fill="#f0f"/>
<circle cx="66" cy="78.9" r=".56" fill="none" stroke="#f0f" stroke-width=".25"/>
<circle cx="48.8" cy="99.1" r=".56" fill="#f0f"/>
<circle cx="48.8" cy="99.1" r=".56" fill="none" stroke="#f0f" stroke-width=".25"/>
<circle cx="66" cy="78.9" r=".56" fill="#f0f"/>
<circle cx="66" cy="78.9" r=".56" fill="none" stroke="#f0f" stroke-width=".25"/>
<circle cx="66" cy="70.4" r=".56" fill="#f0f"/>
<circle cx="66" cy="70.4" r=".56" fill="none" stroke="#f0f" stroke-width=".25"/>
<circle cx="66" cy="90.4" r=".56" fill="#f0f"/>
<circle cx="66" cy="90.4" r=".56" fill="none" stroke="#f0f" stroke-width=".25"/>
<circle cx="48.8" cy="58.9" r=".56" fill="#f0f"/>
<circle cx="48.8" cy="58.9" r=".56" fill="none" stroke="#f0f" stroke-width=".25"/>
<circle cx="66" cy="99.1" r=".56" fill="#f0f"/>
<circle cx="66" cy="99.1" r=".56" fill="none" stroke="#f0f" stroke-width=".25"/>
<circle cx="48.8" cy="119.1" r=".56" fill="#f0f"/>
<circle cx="48.8" cy="119.1" r=".56" fill="none" stroke="#f0f" stroke-width=".25"/>
<circle cx="66" cy="110.5" r=".56" fill="#f0f"/>
<circle cx="66" cy="110.5" r=".56" fill="none" stroke="#f0f" stroke-width=".25"/>
<circle cx="66" cy="130.6" r=".56" fill="#f0f"/>
<circle cx="66" cy="130.6" r=".56" fill="none" stroke="#f0f" stroke-width=".25"/>
<circle cx="66" cy="119.1" r=".56" fill="#f0f"/>
<circle cx="66" cy="119.1" r=".56" fill="none" stroke="#f0f" stroke-width=".25"/>
<circle cx="48.8" cy="139.2" r=".56" fill="#f0f"/>
<circle cx="48.8" cy="139.2" r=".56" fill="none" stroke="#f0f" stroke-width=".25"/>
<circle cx="66" cy="150.7" r=".56" fill="#f0f"/>
<circle cx="66" cy="150.7" r=".56" fill="none" stroke="#f0f" stroke-width=".25"/>
<circle cx="66" cy="139.2" r=".56" fill="#f0f"/>
<circle cx="66" cy="139.2" r=".56" fill="none" stroke="#f0f" stroke-width=".25"/>
<circle cx="48.8" cy="159.3" r=".56" fill="#f0f"/>
<circle cx="48.8" cy="159.3" r=".56" fill="none" stroke="#f0f" stroke-width=".25"/>
<circle cx="66" cy="170.8" r=".56" fill="#f0f"/>
<circle cx="66" cy="170.8" r=".56" fill="none" stroke="#f0f" stroke-width=".25"/>
<circle cx="66" cy="159.3" r=".56" fill="#f0f"/>
<circle cx="66" cy="159.3" r=".56" fill="none" stroke="#f0f" stroke-width=".25"/>
<circle cx="33" cy="139.2" r=".56" fill="#f0f"/>
<circle cx="33" cy="139.2" r=".56" fill="none" stroke="#f0f" stroke-width=".25"/>
<circle cx="33" cy="119.1" r=".56" fill="#f0f"/>
<circle cx="33" cy="119.1" r=".56" fill="none" stroke="#f0f" stroke-width=".25"/>
<circle cx="33" cy="99.1" r=".56" fill="#f0f"/>
<circle cx="33" cy="99.1" r=".56" fill="none" stroke="#f0f" stroke-width=".25"/>
<circle cx="33" cy="78.9" r=".56" fill="#f0f"/>
<circle cx="33" cy="78.9" r=".56" fill="none" stroke="#f0f" stroke-width=".25"/>
<circle cx="33" cy="58.9" r=".56" fill="#f0f"/>
<circle cx="33" cy="58.9" r=".56" fill="none" stroke="#f0f" stroke-width=".25"/>
<g font-size="2.6" fill="#f00">
<text x="92.5" y="46.9">PB_menu[0:5]</text>
<text x="247.5" y="45.4">PB_side[0:1]</text>
<text x="68.1" y="51.1">PB_menu0</text>
<text x="223.1" y="49.7">PB_side0</text>
<text x="223.1" y="71.2">PB_side1</text>
<text x="68.1" y="72.6">PB_menu1</text>
<text x="68.1" y="92.8">PB_menu2</text>
<text x="68.1" y="112.8">PB_menu3</text>
<text x="254.6" y="125.8">DIPSW[0:3]</text>
<text x="223.1" y="127.2">DIPSW0</text>
<text x="223.1" y="130">DIPSW1</text>
<text x="68.1" y="132.9">PB_menu4</text>
<text x="223.1" y="132.9">DIPSW2</text>
<text x="223.1" y="135.8">DIPSW3</text>
<text x="68.1" y="153">PB_menu5</text>
</g>
<g font-size="2.6">
<text x="176.9" y="47.7">DVDD_3.3v</text>
<text x="26.2" y="49.1">DVDD_3.3v</text>
<text x="186.6" y="57.8">1</text>
<text x="201" y="57.8">4</text>
<text x="186.6" y="70.4">2</text>
<text x="201" y="70.4">3</text>
<text x="186.6" y="77.9">1</text>
<text x="201" y="77.9">4</text>
<text x="186.6" y="90.5">2</text>
<text x="201" y="90.5">3</text>
<text x="216.7" y="94.2">EXT_GND</text>
<text x="161.9" y="112.9">DVDD_3.3v</text>
<text x="184.6" y="127.7">8</text>
<text x="184.6" y="130.6">7</text>
<text x="201.5" y="127.7">1</text>
<text x="201.5" y="130.6">2</text>
<text x="184.6" y="133.5">6</text>
<text x="184.6" y="136.4">5</text>
<text x="201.5" y="133.5">3</text>
<text x="201.5" y="136.4">4</text>
<text x="178" y="161.7">EXT_GND</text>
<text x="61.8" y="177.5">EXT_GND</text>
<text x="172.3" y="186.1">Title</text>
<text x="183.7" y="188.9">&lt;Title&gt;</text>
<text x="172.3" y="194.7">Size</text>
<text x="175.1" y="197.6">A</text>
<text x="183.7" y="194.7">Document Number</text>
<text x="183.7" y="197.6">&lt;Doc&gt;</text>
<text x="267" y="194.7">Rev</text>
<text x="269.8" y="197.6">&lt;RevCod</text>
<text x="172.3" y="203.3">Date:</text>
<text x="187.2" y="203.3">Friday, April 20, 2007</text>
<text x="229.7" y="203.3">Sheet</text>
<text x="244" y="203.3">1</text>
<text x="252.6" y="203.3">of</text>
<text x="261.2" y="203.3">1</text>
</g>
<g font-size="2.6" fill="#000080">
<text x="48.9" y="58.3">C15</text>
<text x="57.4" y="58.3">0.1uF</text>
<text x="203.8" y="56.9">C18</text>
<text x="212.4" y="56.9">0.1uF</text>
<text x="37.4" y="61.2">SW7</text>
<text x="51.7" y="69.8">R28</text>
<text x="60.3" y="69.8">1k</text>
<text x="192.4" y="68.4">SW8</text>
<text x="206.7" y="68.4">R32</text>
<text x="215.3" y="68.4">1k</text>
<text x="203.8" y="77">C17</text>
<text x="212.4" y="77">0.1uF</text>
<text x="37.4" y="81.3">SW6</text>
<text x="48.9" y="78.4">C14</text>
<text x="57.4" y="78.4">0.1uF</text>
<text x="51.7" y="89.9">R27</text>
<text x="60.3" y="89.9">1k</text>
<text x="192.4" y="88.5">SW9</text>
<text x="206.7" y="88.5">R31</text>
<text x="215.3" y="88.5">1k</text>
<text x="37.4" y="101.4">SW5</text>
<text x="48.9" y="98.6">C13</text>
<text x="57.4" y="98.6">0.1uF</text>
<text x="51.7" y="110">R26</text>
<text x="60.3" y="110">1k</text>
<text x="48.9" y="118.6">C12</text>
<text x="57.4" y="118.6">0.1uF</text>
<text x="37.4" y="121.5">SW4</text>
<text x="193.8" y="124.4">SW1</text>
<text x="51.7" y="130.1">R24</text>
<text x="60.3" y="130.1">1k</text>
<text x="37.4" y="141.6">SW3</text>
<text x="48.9" y="138.7">C11</text>
<text x="57.4" y="138.7">0.1uF</text>
<text x="187.5" y="141.6">SW DIP-4</text>
<text x="187.5" y="147.3">1kR10</text>
<text x="51.7" y="150.2">R18</text>
<text x="60.3" y="150.2">1k</text>
<text x="187.5" y="153.1">1kR6</text>
<text x="187.5" y="156">1kR2</text>
<text x="187.5" y="150.2">1kR9</text>
<text x="37.4" y="161.7">SW2</text>
<text x="48.9" y="158.8">C7</text>
<text x="57.4" y="158.8">0.1uF</text>
<text x="51.7" y="170.3">R16</text>
<text x="60.3" y="170.3">1k</text>
</g>
<g font-size="2">
<text x="30.2" y="2.2">5</text>
<text x="84.7" y="2.2">4</text>
<text x="139.2" y="2.2">3</text>
<text x="193.8" y="2.2">2</text>
<text x="248.3" y="2.2">1</text>
<text x=".8" y="29.8">D</text>
<text x="276.3" y="29.8">D</text>
<text x=".8" y="80.1">C</text>
<text x="276.3" y="80.1">C</text>
<text x=".8" y="130.3">B</text>
<text x="276.3" y="130.3">B</text>
<text x=".8" y="180.5">A</text>
<text x="276.3" y="180.5">A</text>
<text x="30.2" y="206">5</text>
<text x="84.7" y="206">4</text>
<text x="139.2" y="206">3</text>
<text x="193.8" y="206">2</text>
<text x="248.3" y="206">1</text>
</g>
</svg>
